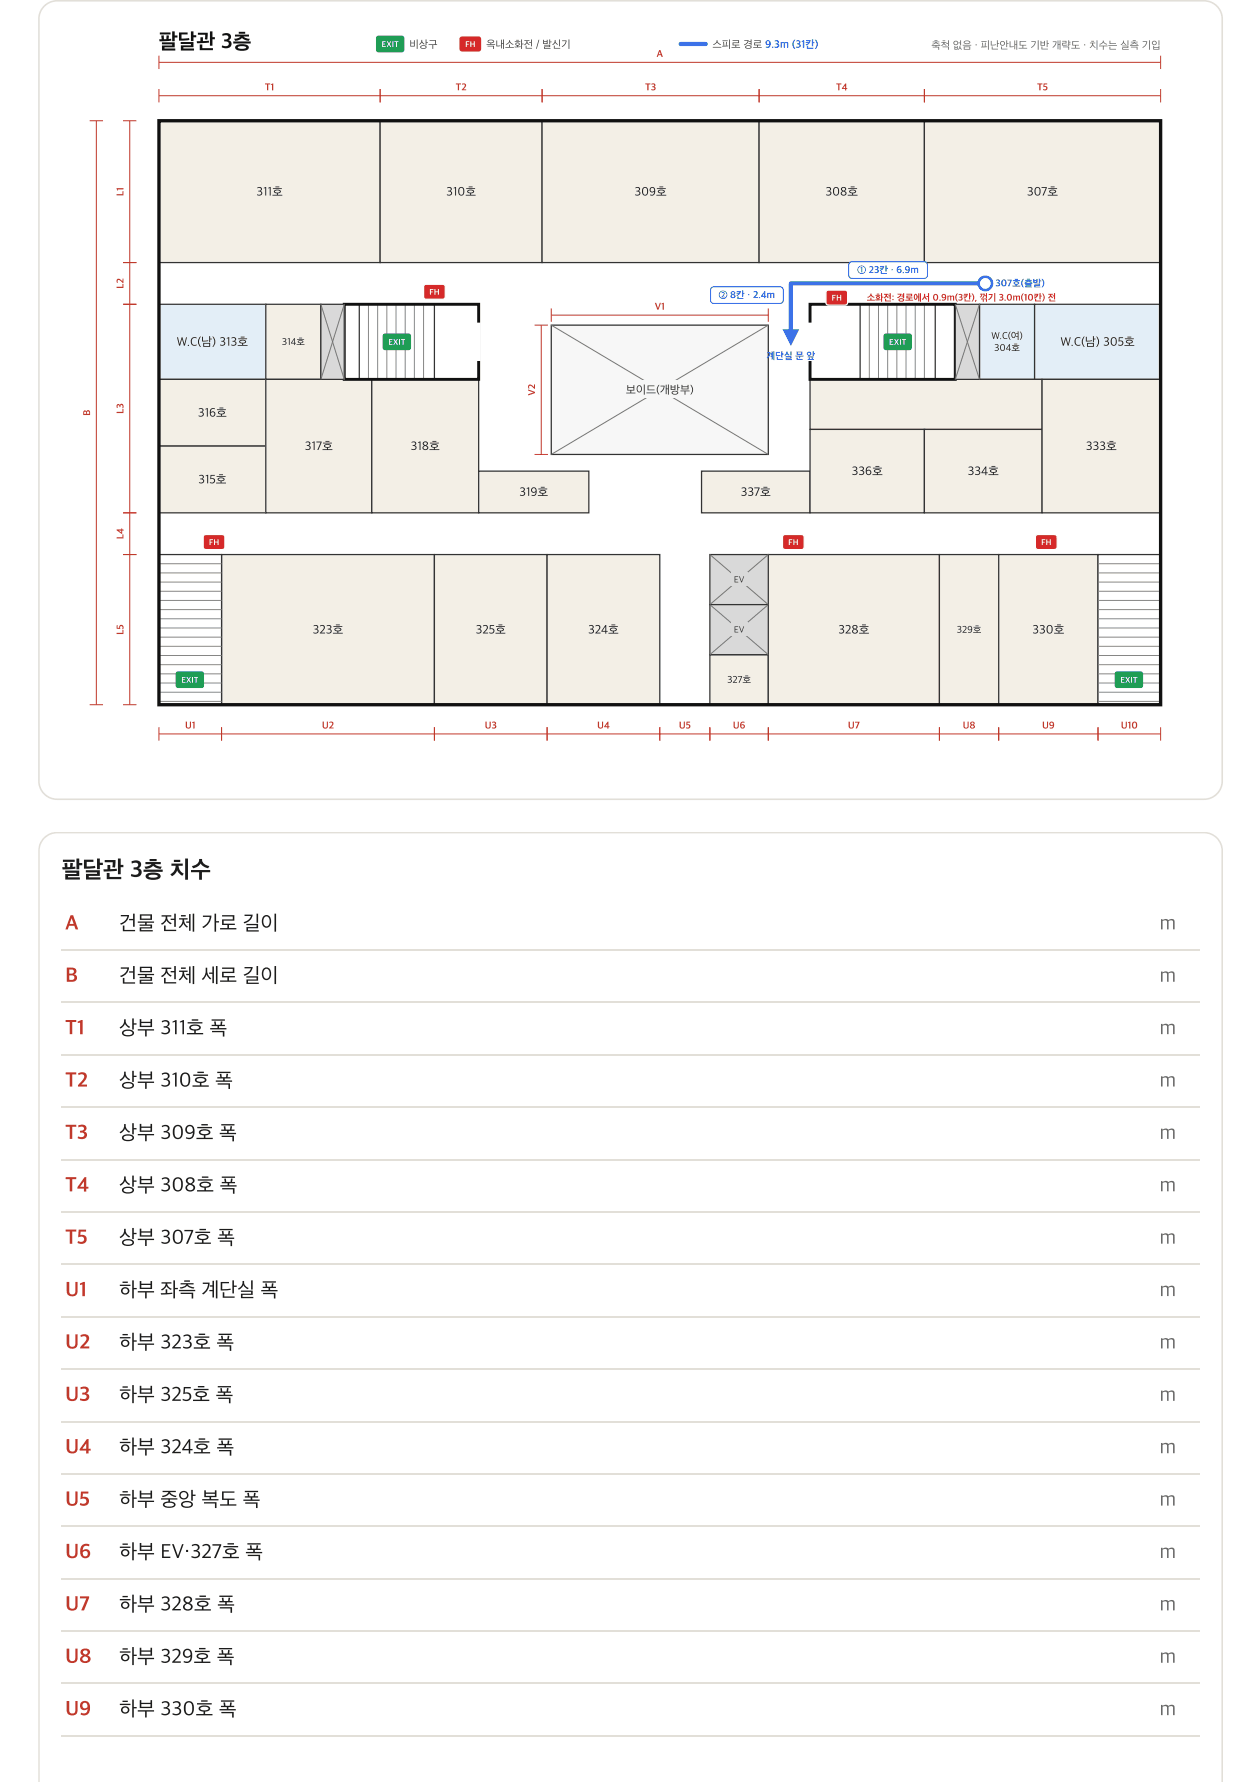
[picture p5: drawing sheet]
<svg xmlns="http://www.w3.org/2000/svg" width="210mm" height="297mm" viewBox="0 0 210 297" stroke-linecap="round" stroke-linejoin="round" font-family="sans-serif">
<path d="M7.4 1l1-.6 1.1-.3h191.1a3 3 0 0 1 3 3.1v127a3 3 0 0 1-3 3h-191.1a3 3 0 0 1-3-3v-127l.2-1.2z" fill="none" stroke="#e2dfd8" stroke-width=".26"/>
<path d="M9.8 3.4h190.5v126.6h-190.5z" fill="#fff"/>
<path d="M62.8 6.1l.2-.2 4.2 .1 .2 .4-.1 2.1-.4 .2h-4.1l-.2-.4v-1.9z" fill="#1f9d55"/>
<path d="M76.7 6.2l.3-.1 3 .1 .2 .3-.1 1.9-.4 .2-3-.1-.2-.3v-1.7z" fill="#d62828"/>
<path d="M113.4 7.3h4.2" fill="none" stroke="#2563eb" stroke-width=".7"/>
<path d="M26.5 20.1h166.8v97.4h-166.8z" fill="#fff"/>
<path d="M26.5 20.1h36.8v23.7h-36.8z" fill="#f3efe6"/>
<path d="M26.5 20.1h36.8v23.7h-36.8z" fill="none" stroke="#333" stroke-width=".21"/>
<path d="M63.3 20.1h27v23.7h-27z" fill="#f3efe6"/>
<path d="M63.3 20.1h27v23.7h-27z" fill="none" stroke="#333" stroke-width=".21"/>
<path d="M90.3 20.1h36.2v23.7h-36.2z" fill="#f3efe6"/>
<path d="M90.3 20.1h36.2v23.7h-36.2z" fill="none" stroke="#333" stroke-width=".21"/>
<path d="M126.5 20.1h27.5v23.7h-27.5z" fill="#f3efe6"/>
<path d="M126.5 20.1h27.5v23.7h-27.5z" fill="none" stroke="#333" stroke-width=".21"/>
<path d="M154 20.1h39.3v23.7h-39.3z" fill="#f3efe6"/>
<path d="M154 20.1h39.3v23.7h-39.3z" fill="none" stroke="#333" stroke-width=".21"/>
<path d="M26.5 50.7h17.8v12.5h-17.8z" fill="#e3eef7"/>
<path d="M26.5 50.7h17.8v12.5h-17.8z" fill="none" stroke="#333" stroke-width=".21"/>
<path d="M44.3 50.7h9.2v12.5h-9.2z" fill="#f3efe6"/>
<path d="M44.3 50.7h9.2v12.5h-9.2z" fill="none" stroke="#333" stroke-width=".21"/>
<path d="M26.5 63.2h17.8v11.2h-17.8z" fill="#f3efe6"/>
<path d="M26.5 63.2h17.8v11.2h-17.8z" fill="none" stroke="#333" stroke-width=".21"/>
<path d="M26.5 74.4h17.8v11.1h-17.8z" fill="#f3efe6"/>
<path d="M26.5 74.4h17.8v11.1h-17.8z" fill="none" stroke="#333" stroke-width=".21"/>
<path d="M44.3 63.2h17.6v22.3h-17.6z" fill="#f3efe6"/>
<path d="M44.3 63.2h17.6v22.3h-17.6z" fill="none" stroke="#333" stroke-width=".21"/>
<path d="M61.9 63.2h17.8v22.3h-17.8z" fill="#f3efe6"/>
<path d="M61.9 63.2h17.8v22.3h-17.8z" fill="none" stroke="#333" stroke-width=".21"/>
<path d="M79.7 78.5h18.4v7h-18.4z" fill="#f3efe6"/>
<path d="M79.7 78.5h18.4v7h-18.4z" fill="none" stroke="#333" stroke-width=".21"/>
<path d="M163.2 50.7h9.1v12.5h-9.1z" fill="#e3eef7"/>
<path d="M163.2 50.7h9.1v12.5h-9.1z" fill="none" stroke="#333" stroke-width=".21"/>
<path d="M172.3 50.7h21v12.5h-21z" fill="#e3eef7"/>
<path d="M172.3 50.7h21v12.5h-21z" fill="none" stroke="#333" stroke-width=".21"/>
<path d="M116.9 78.5h18v7h-18z" fill="#f3efe6"/>
<path d="M116.9 78.5h18v7h-18z" fill="none" stroke="#333" stroke-width=".21"/>
<path d="M134.9 63.2h38.7v8.4h-38.7z" fill="#f3efe6"/>
<path d="M134.9 63.2h38.7v8.4h-38.7z" fill="none" stroke="#333" stroke-width=".21"/>
<path d="M134.9 71.6h19.1v13.9h-19.1z" fill="#f3efe6"/>
<path d="M134.9 71.6h19.1v13.9h-19.1z" fill="none" stroke="#333" stroke-width=".21"/>
<path d="M154 71.6h19.6v13.9h-19.6z" fill="#f3efe6"/>
<path d="M154 71.6h19.6v13.9h-19.6z" fill="none" stroke="#333" stroke-width=".21"/>
<path d="M173.6 63.2h19.7v22.3h-19.7z" fill="#f3efe6"/>
<path d="M173.6 63.2h19.7v22.3h-19.7z" fill="none" stroke="#333" stroke-width=".21"/>
<path d="M36.9 92.4h35.5v25.1h-35.5z" fill="#f3efe6"/>
<path d="M36.9 92.4h35.5v25.1h-35.5z" fill="none" stroke="#333" stroke-width=".21"/>
<path d="M72.4 92.4h18.7v25.1h-18.7z" fill="#f3efe6"/>
<path d="M72.4 92.4h18.7v25.1h-18.7z" fill="none" stroke="#333" stroke-width=".21"/>
<path d="M91.1 92.4h18.8v25.1h-18.8z" fill="#f3efe6"/>
<path d="M91.1 92.4h18.8v25.1h-18.8z" fill="none" stroke="#333" stroke-width=".21"/>
<path d="M118.2 109.1h9.8v8.4h-9.8z" fill="#f3efe6"/>
<path d="M118.2 109.1h9.8v8.4h-9.8z" fill="none" stroke="#333" stroke-width=".21"/>
<path d="M128 92.4h28.5v25.1h-28.5z" fill="#f3efe6"/>
<path d="M128 92.4h28.5v25.1h-28.5z" fill="none" stroke="#333" stroke-width=".21"/>
<path d="M156.5 92.4h9.9v25.1h-9.9z" fill="#f3efe6"/>
<path d="M156.5 92.4h9.9v25.1h-9.9z" fill="none" stroke="#333" stroke-width=".21"/>
<path d="M166.4 92.4h16.5v25.1h-16.5z" fill="#f3efe6"/>
<path d="M166.4 92.4h16.5v25.1h-16.5z" fill="none" stroke="#333" stroke-width=".21"/>
<path d="M26.5 92.4h10.4v25.1h-10.4z" fill="#fff"/>
<path d="M26.5 92.4h10.4v25.1h-10.4z" fill="none" stroke="#333" stroke-width=".21"/>
<g fill="none" stroke="#888" stroke-width=".17">
<path d="M26.5 94h10.4M26.5 95.5h10.4M26.5 97h10.4M26.5 98.5h10.4M26.5 100.1h10.4M26.5 101.6h10.4M26.5 103.1h10.4M26.5 104.7h10.4M26.5 106.2h10.4M26.5 107.7h10.4M26.5 109.3h10.4M26.5 110.8h10.4"/>
<path d="M26.5 112.3h10.4M26.5 113.8h10.4M26.5 115.4h10.4M26.5 116.9h10.4"/>
</g>
<path d="M182.9 92.4h10.4v25.1h-10.4z" fill="#fff"/>
<path d="M182.9 92.4h10.4v25.1h-10.4z" fill="none" stroke="#333" stroke-width=".21"/>
<g fill="none" stroke="#888" stroke-width=".17">
<path d="M182.9 94h10.4M182.9 95.5h10.4M182.9 97h10.4M182.9 98.5h10.4M182.9 100.1h10.4M182.9 101.6h10.4M182.9 103.1h10.4M182.9 104.7h10.4M182.9 106.2h10.4M182.9 107.7h10.4M182.9 109.3h10.4M182.9 110.8h10.4"/>
<path d="M182.9 112.3h10.4M182.9 113.8h10.4M182.9 115.4h10.4M182.9 116.9h10.4"/>
</g>
<path d="M59.8 50.7h12.6v12.5h-12.6z" fill="#fff"/>
<path d="M59.8 50.7h12.6v12.5h-12.6z" fill="none" stroke="#333" stroke-width=".21"/>
<path d="M61.4 50.7v12.5M62.9 50.7v12.5M64.4 50.7v12.5M66 50.7v12.5M67.5 50.7v12.5M69 50.7v12.5M70.6 50.7v12.5" fill="none" stroke="#888" stroke-width=".17"/>
<path d="M143.3 50.7h12.5v12.5h-12.5z" fill="#fff"/>
<path d="M143.3 50.7h12.5v12.5h-12.5z" fill="none" stroke="#333" stroke-width=".21"/>
<path d="M144.8 50.7v12.5M146.3 50.7v12.5M147.9 50.7v12.5M149.4 50.7v12.5M150.9 50.7v12.5M152.5 50.7v12.5M154 50.7v12.5" fill="none" stroke="#888" stroke-width=".17"/>
<path d="M57.3 50.7h22.4v12.5h-22.4zM134.9 50.7h24.2v12.5h-24.2z" fill="none" stroke="#111" stroke-width=".49"/>
<path d="M79.7 53.8v6.4M134.9 53.8v6.4" fill="none" stroke="#fff" stroke-width=".7" stroke-linecap="butt"/>
<path d="M53.5 50.7h3.8v12.5h-3.8z" fill="#d9d9d9"/>
<path d="M53.5 50.7h3.8v12.5h-3.8z" fill="none" stroke="#333" stroke-width=".21"/>
<path d="M53.5 50.7l3.8 12.5M57.3 50.7l-3.8 12.5" fill="none" stroke="#777" stroke-width=".17"/>
<path d="M159.1 50.7h4.1v12.5h-4.1z" fill="#d9d9d9"/>
<path d="M159.1 50.7h4.1v12.5h-4.1z" fill="none" stroke="#333" stroke-width=".21"/>
<path d="M159.1 50.7l4.1 12.5M163.2 50.7l-4.1 12.5" fill="none" stroke="#777" stroke-width=".17"/>
<path d="M118.2 92.4h9.8v8.4h-9.8z" fill="#d9d9d9"/>
<path d="M118.2 92.4h9.8v8.4h-9.8z" fill="none" stroke="#333" stroke-width=".21"/>
<path d="M118.2 92.4l9.8 8.4M128 92.4l-9.8 8.4" fill="none" stroke="#777" stroke-width=".17"/>
<g fill="#d9d9d9">
<path d="M121.7 95.4h2.8v2.3h-2.8z"/>
<path d="M118.2 100.8h9.8v8.3h-9.8z"/>
</g>
<path d="M118.2 100.8h9.8v8.3h-9.8z" fill="none" stroke="#333" stroke-width=".21"/>
<path d="M118.2 100.8l9.8 8.3M128 100.8l-9.8 8.3" fill="none" stroke="#777" stroke-width=".17"/>
<path d="M121.7 103.7h2.8v2.3h-2.8z" fill="#d9d9d9"/>
<path d="M91.8 54.2h36.2v21.5h-36.2z" fill="#f7f7f7"/>
<path d="M91.8 54.2h36.2v21.5h-36.2z" fill="none" stroke="#333" stroke-width=".21"/>
<path d="M91.8 54.2l36.2 21.5M128 54.2l-36.2 21.5" fill="none" stroke="#777" stroke-width=".17"/>
<path d="M102.9 63.4h14v2.9h-14z" fill="#f7f7f7"/>
<path d="M26.5 20.1h166.8v97.4h-166.8z" fill="none" stroke="#111" stroke-width=".56"/>
<g fill="#1f9d55">
<path d="M29.4 112l.3-.1 4.1 .1 .2 .3-.1 2.2-.3 .2-4.2-.1-.1-.3v-2z"/>
<path d="M185.8 112l.3-.1 4.1 .1 .2 .3-.1 2.2-.3 .2-4.1-.1-.2-.3v-2z"/>
<path d="M63.9 55.7l.3-.1 4.1 .1 .2 .3-.1 2.2-.3 .2-4.2-.1-.2-.4v-1.9z"/>
<path d="M147.3 55.7l.3-.1 4.1 .1 .2 .3-.1 2.2-.3 .2-4.1-.1-.2-.4v-1.9z"/>
</g>
<path d="M70.7 47.5l.3-.1h3l.2 .4-.1 1.9-.3 .2-3.1-.1-.1-.3v-1.7z" fill="#d62828"/>
<path d="M70.7 47.5l.3-.1h3l.2 .4-.1 1.9-.3 .2-3.1-.1-.1-.3v-1.7z" fill="none" stroke="#fff" stroke-width=".21"/>
<path d="M137.7 48.5l.3-.1h3l.2 .4-.1 1.9-.3 .2-3-.1-.2-.4v-1.6z" fill="#d62828"/>
<path d="M137.7 48.5l.3-.1h3l.2 .4-.1 1.9-.3 .2-3-.1-.2-.4v-1.6z" fill="none" stroke="#fff" stroke-width=".21"/>
<path d="M34 89.2l.3-.1 3 .1 .2 .3-.1 1.9-.4 .2-3-.1-.2-.3v-1.7z" fill="#d62828"/>
<path d="M34 89.2l.3-.1 3 .1 .2 .3-.1 1.9-.4 .2-3-.1-.2-.3v-1.7z" fill="none" stroke="#fff" stroke-width=".21"/>
<path d="M130.5 89.2l.3-.1 3 .1 .2 .3-.1 1.9-.4 .2-3-.1-.2-.3v-1.7z" fill="#d62828"/>
<path d="M130.5 89.2l.3-.1 3 .1 .2 .3-.1 1.9-.4 .2-3-.1-.2-.3v-1.7z" fill="none" stroke="#fff" stroke-width=".21"/>
<path d="M172.6 89.2l.3-.1 3 .1 .2 .3-.1 1.9-.3 .2-3-.1-.2-.3v-1.7z" fill="#d62828"/>
<path d="M172.6 89.2l.3-.1 3 .1 .2 .3-.1 1.9-.3 .2-3-.1-.2-.3v-1.7z" fill="none" stroke="#fff" stroke-width=".21"/>
<path d="M164.1 47.2h-32.4v9.4" fill="none" stroke="#2563eb" stroke-width=".7"/>
<path d="M130.3 54.9h2.8l-1.4 2.8z" fill="#2563eb"/>
<path d="M141.5 43.8l.4-.2h12a.56 .56 0 0 1 .6 .6v1.6a.56 .56 0 0 1-.6 .6h-12a.56 .56 0 0 1-.5-.6v-1.6z" fill="#fff"/>
<path d="M141.5 43.8l.4-.2h12a.56 .56 0 0 1 .6 .6v1.6a.56 .56 0 0 1-.6 .6h-12a.56 .56 0 0 1-.5-.6v-1.6z" fill="none" stroke="#2563eb" stroke-width=".17"/>
<path d="M118.5 48l.4-.2h11a.56 .56 0 0 1 .6 .6v1.6a.56 .56 0 0 1-.6 .6h-11a.56 .56 0 0 1-.5-.6v-1.6z" fill="#fff"/>
<path d="M118.5 48l.4-.2h11a.56 .56 0 0 1 .6 .6v1.6a.56 .56 0 0 1-.6 .6h-11a.56 .56 0 0 1-.5-.6v-1.6z" fill="none" stroke="#2563eb" stroke-width=".17"/>
<circle cx="164.1" cy="47.2" r="1.11" fill="#fff"/>
<circle cx="164.1" cy="47.2" r="1.11" fill="none" stroke="#2563eb" stroke-width=".42"/>
<g fill="none" stroke="#c0392b" stroke-width=".17">
<path d="M26.5 10.4h166.8M26.5 9.3v2.2M26.5 14.8v2.3M26.5 16h166.8M63.3 14.8v2.3M90.3 14.8v2.3M126.5 14.8v2.3M154 14.8v2.3M193.3 9.3v2.2M193.3 14.8v2.3M14.9 20.1h2.3M16 20.1v97.4"/>
<path d="M20.5 20.1h2.2M21.6 20.1v97.4M20.5 43.8h2.2M20.5 50.7h2.2M89 54.2h2.3M90.2 54.2v21.5M91.8 52.5h36.2M91.8 51.4v2.2M128 51.4v2.2M89 75.7h2.3M20.5 85.5h2.2M20.5 92.4h2.2"/>
<path d="M14.9 117.5h2.3M20.5 117.5h2.2M26.5 121.2v2.2M26.5 122.3h166.8M36.9 121.2v2.2M72.4 121.2v2.2M91.1 121.2v2.2M109.9 121.2v2.2M118.2 121.2v2.2M128 121.2v2.2M156.5 121.2v2.2M166.4 121.2v2.2"/>
<path d="M182.9 121.2v2.2M193.3 121.2v2.2"/>
</g>
<path d="M7.4 139.7l1-.7 1.1-.2h191.1a3 3 0 0 1 3 3v155.3h-197.1v-155.3l.2-1.1z" fill="#fff"/>
<g fill="#e2dfd8">
<path d="M6.3 138.6h197.4v1.8h-197.4z"/>
<path d="M202 138.6h1.7v158.5h-1.7z"/>
<path d="M6.3 138.6h1.8v158.5h-1.8z"/>
</g>
<g fill="none" stroke="#e2dfd8" stroke-width=".26">
<path d="M10.3 158.4h189.5M10.3 167.1h189.5M10.3 175.8h189.5M10.3 184.5h189.5M10.3 193.3h189.5M10.3 202h189.5M10.3 210.7h189.5M10.3 219.5h189.5M10.3 228.2h189.5M10.3 236.9h189.5M10.3 245.7h189.5M10.3 254.4h189.5"/>
<path d="M10.3 263.1h189.5M10.3 271.9h189.5M10.3 280.6h189.5M10.3 289.3h189.5"/>
</g>
<g fill="#fff">
<path d="M176.4 151.3l.5-.4 .6-.1h13.3a1.59 1.59 0 0 1 1.6 1.6v3.2a1.59 1.59 0 0 1-1.6 1.6h-13.3a1.59 1.59 0 0 1-1.6-1.6l.1-3.4 .1-.5z"/>
<path d="M176.4 160l.5-.3 .6-.2h13.3a1.59 1.59 0 0 1 1.6 1.6v3.2a1.59 1.59 0 0 1-1.6 1.6h-13.3a1.59 1.59 0 0 1-1.6-1.6l.1-3.3 .1-.5z"/>
<path d="M176.4 168.7l.5-.3 .6-.1h13.3a1.59 1.59 0 0 1 1.6 1.6v3.1a1.59 1.59 0 0 1-1.6 1.6h-13.3a1.59 1.59 0 0 1-1.6-1.6l.1-3.3 .1-.6z"/>
<path d="M176.4 177.5l.5-.4 .6-.1h13.3a1.59 1.59 0 0 1 1.6 1.6v3.2a1.59 1.59 0 0 1-1.6 1.6h-13.3a1.59 1.59 0 0 1-1.6-1.6l.1-3.4 .1-.6z"/>
<path d="M176.4 186.2l.5-.3 .6-.2h13.3a1.59 1.59 0 0 1 1.6 1.6v3.2a1.59 1.59 0 0 1-1.6 1.6h-13.3a1.59 1.59 0 0 1-1.6-1.6l.1-3.3 .1-.6z"/>
<path d="M176.4 194.9l.5-.3 .6-.1h13.3a1.59 1.59 0 0 1 1.6 1.6v3.1a1.59 1.59 0 0 1-1.6 1.6h-13.3a1.59 1.59 0 0 1-1.6-1.6l.1-3.3 .1-.6z"/>
<path d="M176.4 203.7l.5-.4 .6-.1h13.3a1.59 1.59 0 0 1 1.6 1.6v3.2a1.59 1.59 0 0 1-1.6 1.6h-13.3a1.59 1.59 0 0 1-1.6-1.6l.1-3.4 .1-.6z"/>
<path d="M176.4 212.4l.5-.3 .6-.2h13.3a1.59 1.59 0 0 1 1.6 1.6v3.2a1.59 1.59 0 0 1-1.6 1.6h-13.3a1.59 1.59 0 0 1-1.6-1.6l.1-3.3 .1-.6z"/>
<path d="M176.4 221.1l.5-.3 .6-.1h13.3a1.59 1.59 0 0 1 1.6 1.6v3.1a1.59 1.59 0 0 1-1.6 1.6h-13.3a1.59 1.59 0 0 1-1.6-1.6l.1-3.3 .1-.5z"/>
<path d="M176.4 229.9l.5-.4 .6-.1h13.3a1.59 1.59 0 0 1 1.6 1.6v3.2a1.59 1.59 0 0 1-1.6 1.5h-13.3a1.59 1.59 0 0 1-1.6-1.5l.1-3.4 .1-.6z"/>
<path d="M176.4 238.6l.5-.4 .6-.1h13.3a1.59 1.59 0 0 1 1.6 1.6v3.2a1.59 1.59 0 0 1-1.6 1.6h-13.3a1.59 1.59 0 0 1-1.6-1.6l.1-3.3 .1-.5z"/>
<path d="M176.4 247.3l.5-.3 .6-.1h13.3a1.59 1.59 0 0 1 1.6 1.5v3.2a1.59 1.59 0 0 1-1.6 1.6h-13.3a1.59 1.59 0 0 1-1.6-1.6l.1-3.3 .1-.6z"/>
<path d="M176.4 256.1l.5-.4 .6-.1h13.3a1.59 1.59 0 0 1 1.6 1.6v3.2a1.59 1.59 0 0 1-1.6 1.5h-13.3a1.59 1.59 0 0 1-1.6-1.5l.1-3.4 .1-.6z"/>
<path d="M176.4 264.8l.5-.4 .6-.1h13.3a1.59 1.59 0 0 1 1.6 1.6v3.2a1.59 1.59 0 0 1-1.6 1.6h-13.3a1.59 1.59 0 0 1-1.6-1.6l.1-3.3 .1-.6z"/>
<path d="M176.4 273.5l.5-.3 .6-.1h13.3a1.59 1.59 0 0 1 1.6 1.5v3.2a1.59 1.59 0 0 1-1.6 1.6h-13.3a1.59 1.59 0 0 1-1.6-1.6l.1-3.3 .1-.6z"/>
<path d="M176.4 282.2l.5-.3 .6-.1h13.3a1.59 1.59 0 0 1 1.6 1.6v3.1a1.59 1.59 0 0 1-1.6 1.6h-13.3a1.59 1.59 0 0 1-1.6-1.6l.1-3.3 .1-.6z"/>
</g>
<text font-size="4" fill="#1c1c1c" x="10.3" y="146.3">팔달관 3층 치수</text>
<text font-size="3.6" fill="#111" x="26.5" y="8.2">팔달관 3층</text>
<g font-size="3.4" fill="#c0392b">
<text x="10.8" y="155">A</text>
<text x="10.8" y="163.8">B</text>
<text x="10.8" y="172.5">T1</text>
<text x="10.8" y="181.2">T2</text>
<text x="10.8" y="190">T3</text>
<text x="10.8" y="198.7">T4</text>
<text x="10.8" y="207.4">T5</text>
<text x="10.8" y="216.2">U1</text>
<text x="10.8" y="224.9">U2</text>
<text x="10.8" y="233.6">U3</text>
<text x="10.8" y="242.4">U4</text>
<text x="10.8" y="251.1">U5</text>
<text x="10.8" y="259.8">U6</text>
<text x="10.8" y="268.6">U7</text>
<text x="10.8" y="277.3">U8</text>
<text x="10.8" y="286">U9</text>
</g>
<g font-size="3.4" fill="#1c1c1c">
<text x="19.8" y="155">건물 전체 가로 길이</text>
<text x="19.8" y="163.8">건물 전체 세로 길이</text>
<text x="19.8" y="172.5">상부 311호 폭</text>
<text x="19.8" y="181.2">상부 310호 폭</text>
<text x="19.8" y="190">상부 309호 폭</text>
<text x="19.8" y="198.7">상부 308호 폭</text>
<text x="19.8" y="207.4">상부 307호 폭</text>
<text x="19.8" y="216.2">하부 좌측 계단실 폭</text>
<text x="19.8" y="224.9">하부 323호 폭</text>
<text x="19.8" y="233.6">하부 325호 폭</text>
<text x="19.8" y="242.4">하부 324호 폭</text>
<text x="19.8" y="251.1">하부 중앙 복도 폭</text>
<text x="19.8" y="259.8">하부 EV·327호 폭</text>
<text x="19.8" y="268.6">하부 328호 폭</text>
<text x="19.8" y="277.3">하부 329호 폭</text>
<text x="19.8" y="286">하부 330호 폭</text>
</g>
<g font-size="3.4" fill="#6b6b6b">
<text x="193.1" y="155">m</text>
<text x="193.1" y="163.8">m</text>
<text x="193.1" y="172.5">m</text>
<text x="193.1" y="181.2">m</text>
<text x="193.1" y="190">m</text>
<text x="193.1" y="198.7">m</text>
<text x="193.1" y="207.4">m</text>
<text x="193.1" y="216.2">m</text>
<text x="193.1" y="224.9">m</text>
<text x="193.1" y="233.6">m</text>
<text x="193.1" y="242.4">m</text>
<text x="193.1" y="251.1">m</text>
<text x="193.1" y="259.8">m</text>
<text x="193.1" y="268.6">m</text>
<text x="193.1" y="277.3">m</text>
<text x="193.1" y="286">m</text>
</g>
<g font-size="2.1" fill="#222">
<text x="42.7" y="32.7">311호</text>
<text x="74.3" y="32.7">310호</text>
<text x="105.7" y="32.7">309호</text>
<text x="137.5" y="32.7">308호</text>
<text x="171.1" y="32.7">307호</text>
<text x="29.4" y="57.7">W.C(남) 313호</text>
<text x="176.6" y="57.7">W.C(남) 305호</text>
<text x="33" y="69.5">316호</text>
<text x="50.8" y="75.1">317호</text>
<text x="68.4" y="75.1">318호</text>
<text x="180.9" y="75.1">333호</text>
<text x="33" y="80.6">315호</text>
<text x="86.5" y="82.7">319호</text>
<text x="123.4" y="82.7">337호</text>
<text x="141.9" y="79.3">336호</text>
<text x="161.2" y="79.3">334호</text>
<text x="52.1" y="105.7">323호</text>
<text x="79.2" y="105.7">325호</text>
<text x="98" y="105.7">324호</text>
<text x="139.6" y="105.7">328호</text>
<text x="172" y="105.7">330호</text>
</g>
<text font-size="1.9" fill="#333" x="104.2" y="65.6">보이드(개방부)</text>
<g font-size="1.8" fill="#444">
<text x="68.2" y="8">비상구</text>
<text x="81" y="8">옥내소화전 / 발신기</text>
<text x="118.7" y="8">스피로 경로 9.3m (31칸)</text>
</g>
<text font-size="1.8" fill="#666" x="155.1" y="8.2">축척 없음 · 피난안내도 기반 개략도 · 치수는 실측 기입</text>
<g font-size="1.7" fill="#c0392b">
<text x="109.4" y="9.6">A</text>
<text x="44.1" y="15.1">T1</text>
<text x="75.9" y="15.1">T2</text>
<text x="107.5" y="15.1">T3</text>
<text x="139.3" y="15.1">T4</text>
<text x="172.8" y="15.1">T5</text>
<text x="20.6" y="32.7" transform="rotate(-90 20.6 32.7)">L1</text>
<text x="20.6" y="48.1" transform="rotate(-90 20.6 48.1)">L2</text>
<text x="109.1" y="51.7">V1</text>
<text x="89.2" y="66" transform="rotate(-90 89.2 66)">V2</text>
<text x="15.1" y="69.3" transform="rotate(-90 15.1 69.3)">B</text>
<text x="20.6" y="69" transform="rotate(-90 20.6 69)">L3</text>
<text x="20.6" y="89.9" transform="rotate(-90 20.6 89.9)">L4</text>
<text x="20.6" y="105.8" transform="rotate(-90 20.6 105.8)">L5</text>
<text x="30.8" y="121.5">U1</text>
<text x="53.6" y="121.5">U2</text>
<text x="80.7" y="121.5">U3</text>
<text x="99.5" y="121.5">U4</text>
<text x="113.1" y="121.5">U5</text>
<text x="122.1" y="121.5">U6</text>
<text x="141.2" y="121.5">U7</text>
<text x="160.4" y="121.5">U8</text>
<text x="173.6" y="121.5">U9</text>
<text x="186.7" y="121.5">U10</text>
</g>
<g font-size="1.7" fill="#2563eb">
<text x="142.8" y="45.6">①</text>
<text x="144.7" y="45.6">23칸 · 6.9m</text>
<text x="165.8" y="47.8">307호(출발)</text>
<text x="119.7" y="49.7">②</text>
<text x="121.6" y="49.7">8칸 · 2.4m</text>
<text x="127.7" y="59.9">계단실 문 앞</text>
</g>
<g font-size="1.7" fill="#222">
<text x="46.9" y="57.6">314호</text>
<text x="165.1" y="56.6">W.C(여)</text>
<text x="165.6" y="58.6">304호</text>
<text x="159.4" y="105.5">329호</text>
<text x="121.1" y="113.9">327호</text>
</g>
<text font-size="1.6" fill="#d62828" x="144.4" y="50.2">소화전: 경로에서 0.9m(3칸), 꺾기 3.0m(10칸) 전</text>
<g font-size="1.5" fill="#333">
<text x="122.2" y="97.1">EV</text>
<text x="122.2" y="105.5">EV</text>
</g>
<g font-size="1.4" fill="#fff">
<text x="63.5" y="7.9">EXIT</text>
<text x="77.5" y="7.9">FH</text>
<text x="71.5" y="49.2">FH</text>
<text x="138.5" y="50.2">FH</text>
<text x="64.7" y="57.5">EX</text>
<text x="66.4" y="57.5">IT</text>
<text x="148.1" y="57.5">EX</text>
<text x="149.8" y="57.5">IT</text>
<text x="34.8" y="90.9">FH</text>
<text x="131.3" y="90.9">FH</text>
<text x="173.4" y="90.9">FH</text>
<text x="30.2" y="113.8">EXIT</text>
<text x="186.6" y="113.8">EXIT</text>
</g>
</svg>
